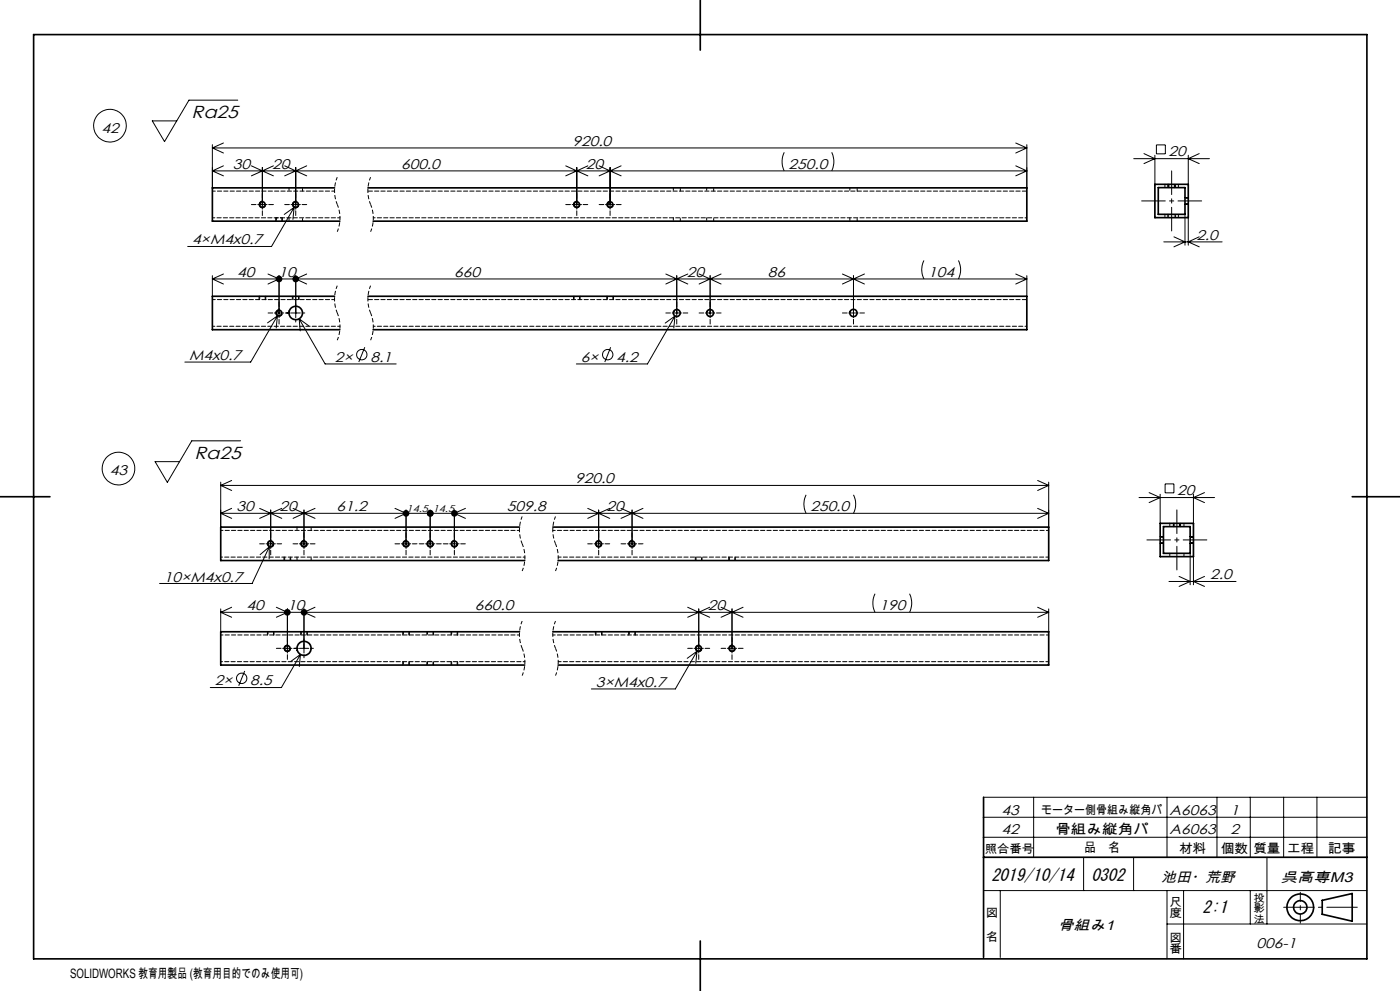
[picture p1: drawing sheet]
<svg xmlns="http://www.w3.org/2000/svg" width="420mm" height="297mm" viewBox="0 0 420 297" stroke-linecap="round" stroke-linejoin="round" font-family="sans-serif">
<g fill="none" stroke="#000" stroke-width=".3">
<path d="M71.3 30h-14.6l-7.3 12.4-3.7-6.2h7.3M63.7 51.2h244.3M63.7 51.2l3.3 1.5M63.7 43.4v12.9M63.7 44.3h244.3M63.7 44.3l3.3 1.6M67 42.9l-3.3 1.4M67 49.7l-3.3 1.5M75.4 49.7l3.3 1.5M78.7 50.2v12.5M78.7 51.2l-3.3 1.5M78.7 51.2l3.3 1.5"/>
<path d="M82 49.7l-3.3 1.5M85.4 49.7l3.3 1.5M88.7 50.2v12.5M88.7 51.2l-3.3 1.5M88.7 51.2l3.3 1.5M92 49.7l-3.3 1.5M169.7 49.7l3.3 1.5M173 50.2v12.5M173 51.2l-3.3 1.5M173 51.2l3.4 1.5M176.4 49.7l-3.4 1.5M179.7 49.7l3.3 1.5"/>
<path d="M183 50.2v12.5M183 51.2l-3.3 1.5M183 51.2l3.3 1.5M186.3 49.7l-3.3 1.5M235.3 45.6a6.4 6.4 0 0 0 0 5.6M249.5 45.6a6.4 6.4 0 0 1 0 5.6M304.7 49.7l3.3 1.5M304.7 42.9l3.3 1.4M308 51.2l-3.3 1.5M308 43.4v12.9M308 44.3l-3.3 1.6M340.1 47.6h22.7"/>
<path d="M343.2 46l3.3 1.6-3.3 1.4M346.5 46.5v8.7M346.9 43.4h2.7v2.7h-2.7zM350.5 55.2v1M352.5 55.2v1M355.5 59.2h1M356.5 46.5v8.7M359.8 46l-3.3 1.6 3.3 1.4M75.4 61.3h1.4M77.3 61.3h2.8M78.7 63.2v1.4M79 60.3a1.01 1.01 0 0 0-1.2 .7 1.01 1.01 0 0 0 .7 1.3 1.01 1.01 0 0 0 1.2-.7"/>
<path d="M80.6 61.3h1.4M82.7 65.3v1M84.7 65.3v1M85.4 61.3h1.4M87.3 61.3h2.8M88.2 62.2l-6.7 11.7h-25.2M88.2 62.2l-2.9 2.1M88.2 62.2l-.3 3.6M88.7 63.2v1.4M89 60.3a1.01 1.01 0 0 0-1.3 .7 1.01 1.01 0 0 0 .7 1.3 1.01 1.01 0 0 0 1.3-.7M90.6 61.3h1.4M169.7 61.3h1.4"/>
<path d="M171.6 61.3h2.8M173 63.2v1.4M173.3 60.3a1.01 1.01 0 0 0-1.2 .7 1.01 1.01 0 0 0 .7 1.3 1.01 1.01 0 0 0 1.2-.7M174.9 61.3h1.4M179.7 61.3h1.5M181.6 61.3h2.8M183 63.2v1.4M183.3 60.3a1.01 1.01 0 0 0-1.2 .7 1.01 1.01 0 0 0 .7 1.3 1.01 1.01 0 0 0 1.2-.7M184.9 61.3h1.4M277.2 78.1a6.1 6.1 0 0 0 0 5.5M287.5 78.1a6.1 6.1 0 0 1 0 5.5M349.1 72.5h17.5"/>
<path d="M352.2 71l3.3 1.5-3.3 1.5M355.5 61.2h1M355.5 64.2v9.3M356.5 65.2v8.3M359.8 71l-3.3 1.5 3.3 1.5M63.7 82.6v6.2M63.7 83.6h244.3M63.7 83.6l3.3 1.5M67 82.1l-3.3 1.5M77.7 88.8v1M79.7 88.8v1M80.4 82.1l3.3 1.5-3.3 1.5"/>
<path d="M80.4 93.8h1.4M82.3 93.8h2.8M83.2 94.7l-8 13.8h-19.7M83.2 94.7l-2.9 2.1M83.2 94.7l-.3 3.6M83.7 95.7v1.4M83.7 82.6v12.6M84 92.8a.98 .98 0 0 0-1.2 .8 .98 .98 0 0 0 .7 1.1 .98 .98 0 0 0 1.2-.7M85.6 93.8h1.4M87.3 93.8h2.8M87.7 88.8v1M88.7 82.6v12.6"/>
<path d="M88.7 95.7v.8M89.7 88.8v1M89.7 95.6l7.8 13.5h21.4M89.7 95.6l.4 3.6M89.7 95.6l3 2.1M90.6 93.8h.8M92 82.1l-3.3 1.5 3.3 1.5M172 88.8v1M174 88.8v1M182 88.8v1M184 88.8v1M199.7 82.1l3.3 1.5"/>
<path d="M199.7 93.8h1.4M201.6 93.8h2.8M202.5 94.7l-8.3 14.4h-21.3M202.5 94.7l-2.9 2.1M202.5 94.7l-.4 3.6M203 82.6v12.6M203 95.7v1.4M203 83.6l-3.3 1.5M203 83.6l3.3 1.5M204.9 93.8h1.4M206.3 82.1l-3.3 1.5M209.7 82.1l3.3 1.5"/>
<path d="M209.7 93.8h1.4M211.6 93.8h2.8M213 95.7v1.4M213 82.6v12.6M213 83.6l-3.3 1.5M213 83.6l3.3 1.5M214.9 93.8h1.4M216.3 82.1l-3.3 1.5M252.7 93.8h1.4M252.7 82.1l3.3 1.5M254.6 93.8h2.8M256 82.6v12.6"/>
<path d="M256 95.7v1.4M256 83.6l3.3 1.5M256 83.6l-3.3 1.5M258 93.8h1.3M259.3 82.1l-3.3 1.5M304.7 82.1l3.3 1.5M308 82.6v6.2M308 83.6l-3.3 1.5M109.4 104.1l-1.8 4.4M183.2 104.1l-1.8 4.4M72.2 132.1h-14.7l-7.3 12.5-3.7-6.2h7.4M66.2 153.8h248.4"/>
<path d="M66.2 153.8l3.3 1.6M66.2 144.5v13.5M66.2 145.5h248.4M66.2 145.5l3.3 1.5M69.5 152.4l-3.3 1.4M69.5 144l-3.3 1.5M77.9 152.4l3.3 1.4M81.2 152.9v11.5M81.2 153.8l3.3 1.6M81.2 153.8l-3.3 1.6M84.5 152.4l-3.3 1.4M87.9 152.4l3.3 1.4"/>
<path d="M91.2 152.9v11.5M91.2 153.8l-3.3 1.6M91.2 153.8l3.3 1.6M94.5 152.4l-3.3 1.4M118.5 152.4l3.3 1.4-3.3 1.6M121.8 152.9v11.5M129 152.9v11.5M136.3 152.9v11.5M139.6 152.4l-3.3 1.4 3.3 1.6M176.3 152.4l3.3 1.4M179.6 152.9v11.5M179.6 153.8l-3.3 1.6"/>
<path d="M179.6 153.8l3.3 1.6M182.9 152.4l-3.3 1.4M186.3 152.4l3.3 1.4M189.6 153.8l3.3 1.6M189.6 152.9v11.5M189.6 153.8l-3.3 1.6M192.9 152.4l-3.3 1.4M241.8 148.3a6.1 6.1 0 0 0 0 5.5M256 148.3a6.1 6.1 0 0 1 0 5.5M311.3 144l3.3 1.5M311.3 152.4l3.3 1.4M314.6 144.5v13.5"/>
<path d="M314.6 145.5l-3.3 1.5M314.6 153.8l-3.3 1.6M341.7 149.1h22.7M344.7 147.6l3.4 1.5-3.4 1.5M348.1 148.1v8.7M349.5 145h2.7v2.7h-2.7zM352 156.8v1M354 156.8v1M358 148.1v8.7M361.4 147.6l-3.4 1.5 3.4 1.5M77.9 163h1.4M79.8 163h2.8"/>
<path d="M80.8 163.9l-5.2 11h-27.7M80.8 163.9l-2.8 2.3M80.8 163.9v3.6M81.2 164.9v1.4M81.5 162a1 1 0 0 0-1.3 .7 1 1 0 0 0 .7 1.3 1 1 0 0 0 1.3-.8M83.1 163h1.4M85.2 167v1M87.2 167v1M87.9 163h1.4M89.8 163h2.8M91.2 164.9v1.4M91.5 162a1 1 0 0 0-1.2 .7 1 1 0 0 0 .7 1.3 1 1 0 0 0 1.2-.8"/>
<path d="M93.1 163h1.4M118.5 163h1.4M120.4 163h2.8M121.8 164.9v1.4M122.1 162a1 1 0 0 0-1.3 .7 1 1 0 0 0 .8 1.3 1 1 0 0 0 1.2-.8M123.7 163h1.4M125.8 163h1.4M127.7 163h2.8M129 164.9v1.4M129.3 162a1 1 0 0 0-1.2 .7 1 1 0 0 0 .7 1.3 1 1 0 0 0 1.2-.8M131 163h1.4M133 163h1.4"/>
<path d="M134.9 163h2.8M136.3 164.9v1.4M136.6 162a1 1 0 0 0-1.3 .7 1 1 0 0 0 .8 1.3 1 1 0 0 0 1.2-.8M138.2 163h1.4M176.3 163h1.4M178.2 163h2.8M179.6 164.9v1.4M179.9 162a1 1 0 0 0-1.2 .7 1 1 0 0 0 .7 1.3 1 1 0 0 0 1.2-.8M181.5 163h1.4M186.3 163h1.4M188.2 163h2.8M189.6 164.9v1.4"/>
<path d="M189.9 162a1 1 0 0 0-1.3 .7 1 1 0 0 0 .8 1.3 1 1 0 0 0 1.2-.8M191.5 163h1.4M208.6 167v1M210.6 167v1M218.6 167v1M220.6 167v1M262.5 177.9a6.4 6.4 0 0 0 0 5.6M272.9 177.9a6.4 6.4 0 0 1 0 5.6M348.1 162.8h.9M348.1 160.8h.9M350.7 174.3h20.1M353.7 172.8l3.3 1.5-3.3 1.5"/>
<path d="M357 165.8v9.5M357 162.8h1M357 160.8h1M358 166.8v8.5M361.4 172.8l-3.4 1.5 3.4 1.5M66.2 182.5v6.8M66.2 183.5h248.4M66.2 183.5l3.3 1.5M69.5 182l-3.3 1.5M80.2 189.3v1M82.2 189.3v1M82.9 194.3h1.4"/>
<path d="M82.9 182l3.3 1.5-3.3 1.5M84.8 194.3h2.8M86.2 196.2v1.4M86.2 182.5v13.2M86.5 193.4a1 1 0 0 0-1.3 .7 1 1 0 0 0 .7 1.2 1 1 0 0 0 1.3-.7M88.1 194.3h1.4M89.8 194.3h2.8M90.1 196.1l-5.7 10h-21.3M90.1 196.1l-2.9 2.2M90.1 196.1l-.3 3.7M90.2 189.3v1M91.2 196.2v.9"/>
<path d="M91.2 182.5v13.2M92.2 189.3v1M93.1 194.3h.9M94.5 182l-3.3 1.5 3.3 1.5M120.8 189.3v1M120.8 198.3v1M122.8 189.3v1M122.8 198.3v1M128.1 189.3v1M128.1 198.3v1M130.1 189.3v1M130.1 198.3v1"/>
<path d="M135.3 189.3v1M135.3 198.3v1M137.3 189.3v1M137.3 198.3v1M178.6 189.3v1M180.6 189.3v1M188.6 189.3v1M190.6 189.3v1M206.3 194.3h1.4M206.3 182l3.3 1.5M208.2 194.3h2.8M209.1 195.2l-6.5 11.3h-25.2"/>
<path d="M209.1 195.2l-2.9 2.1M209.1 195.2l-.4 3.6M209.6 182.5v13.2M209.6 183.5l3.3 1.5M209.6 196.2v1.4M209.6 183.5l-3.3 1.5M209.9 193.4a1 1 0 0 0-1.3 .7 1 1 0 0 0 .7 1.2 1 1 0 0 0 1.3-.7M211.5 194.3h1.4M212.9 182l-3.3 1.5M216.3 182l3.3 1.5M216.3 194.3h1.4M218.2 194.3h2.8"/>
<path d="M219.6 182.5v13.2M219.6 196.2v1.4M219.6 183.5l3.3 1.5M219.6 183.5l-3.3 1.5M219.9 193.4a.99 .99 0 0 0-1.2 .7 .99 .99 0 0 0 .6 1.2 .99 .99 0 0 0 1.3-.7M221.5 194.3h1.4M222.9 182l-3.3 1.5M311.3 182l3.3 1.5M314.6 182.5v6.8M314.6 183.5l-3.3 1.5M73.4 201.1l-1.8 4.4M295.1 238.9h115"/>
<path d="M310.1 238.9v18M350.1 238.9v18M365.1 238.9v18M375.1 238.9v18M385.1 238.9v18M395.1 238.9v18M295.1 250.9h115M295.1 244.9h115M325.1 256.9v10M340.1 256.9v10M380.1 256.9v20M295.1 266.9h115"/>
<path d="M300.1 266.9v20M350.1 276.9h60M350.1 266.9v20.4M355.1 266.9v20.5M375.1 266.9v10"/>
<circle cx="33" cy="37.7" r="4.9"/>
<circle cx="108.5" cy="106.3" r="1.55"/>
<circle cx="182.3" cy="106.3" r="1.55"/>
<circle cx="35.5" cy="140.4" r="4.9"/>
<circle cx="72.5" cy="203.3" r="1.55"/>
</g>
<g fill="none" stroke="#000" stroke-width=".3" stroke-dasharray="1.3 .6" stroke-dashoffset=".2" stroke-linecap="butt">
<path d="M101.2 53.1a10.6 10.6 0 0 0 0 8.2M111.2 53.1a10.6 10.6 0 0 0 0 8.2M101.2 61.3a10.6 10.6 0 0 1 0 8.2M111.2 61.3a10.6 10.6 0 0 1 0 8.2M101.2 85.6a10.6 10.6 0 0 0 0 8.2M101.2 93.8a10.6 10.6 0 0 1 0 8.2M111.2 85.6a10.6 10.6 0 0 0 0 8.2M111.2 93.8a10.6 10.6 0 0 1 0 8.2M156.7 154.8a10.6 10.6 0 0 0 0 8.2M166.7 154.8a10.6 10.6 0 0 0 0 8.2M156.7 163a10.6 10.6 0 0 1 0 8.1M166.7 163a10.6 10.6 0 0 1 0 8.1"/>
<path d="M156.7 186.1a10.6 10.6 0 0 0 0 8.2M156.7 194.3a10.6 10.6 0 0 1 0 8.2M166.7 186.1a10.6 10.6 0 0 0 0 8.2M166.7 194.3a10.6 10.6 0 0 1 0 8.2"/>
</g>
<g fill="none" stroke="#000" stroke-width=".5">
<path d="M10.1 10.4h400v277h-400zM210.1 0v15M100.4 56.3h-36.7v10h38.3M110.4 56.3h197.6v10h-196.1M346.5 55.2h10v10h-10zM347.5 56.2h8v8h-8zM100.4 88.8h-36.7v10h38.3M110.4 88.8h197.6v10h-196.1M0 148.9h15M155.9 158h-89.7v10h91.2M165.8 158h148.8v10h-147.2M348.1 156.8h9.9v10h-9.9z"/>
<path d="M349 157.8h8v8h-8zM405.7 148.9h14.3M155.9 189.3h-89.7v10h91.2M165.8 189.3h148.8v10h-147.2M295.1 238.9v48M295.1 256.9h115M396.7 269.8l9-2v8.3l-9-2.1zM210.1 282v15"/>
<circle cx="78.7" cy="61.3" r=".82"/>
<circle cx="88.7" cy="61.3" r=".82"/>
<circle cx="173" cy="61.3" r=".83"/>
<circle cx="183" cy="61.3" r=".82"/>
<circle cx="83.7" cy="93.8" r=".83"/>
<circle cx="88.7" cy="93.8" r="2.03"/>
<circle cx="203" cy="93.8" r="1.05"/>
<circle cx="213" cy="93.8" r="1.05"/>
<circle cx="256" cy="93.8" r="1.09"/>
<circle cx="81.2" cy="163" r=".83"/>
<circle cx="91.2" cy="163" r=".82"/>
<circle cx="121.8" cy="163" r=".83"/>
<circle cx="129.1" cy="163" r=".82"/>
<circle cx="136.3" cy="163" r=".83"/>
<circle cx="179.6" cy="163" r=".82"/>
<circle cx="189.6" cy="163" r=".82"/>
<circle cx="86.2" cy="194.3" r=".82"/>
<circle cx="91.2" cy="194.3" r="2.12"/>
<circle cx="209.6" cy="194.3" r=".82"/>
<circle cx="219.6" cy="194.3" r=".82"/>
<circle cx="390.1" cy="271.9" r="4"/>
<circle cx="390.1" cy="271.9" r="2"/>
</g>
<path d="M342.5 60.2h18M351.5 69.2v-18M353.1 152.8v18M344.1 161.8h18" fill="none" stroke="#000" stroke-width=".3" stroke-dasharray="30.5 1.3 1.3 1.3" stroke-dashoffset="23.4"/>
<path d="M390.1 276.7v-9.3" fill="none" stroke="#000" stroke-width=".3" stroke-dasharray="30.5 1.3 1.3 1.3" stroke-dashoffset="27.8"/>
<path d="M385.1 271.9h22.1" fill="none" stroke="#000" stroke-width=".3" stroke-dasharray="30.5 1.3 1.3 1.3" stroke-dashoffset="21.3"/>
<path d="M84.7 65.3h-2M102 65.3h-38.3M102 97.8h-38.3M155.8 159h-89.6M155.8 190.3h-89.6" fill="none" stroke="#000" stroke-width=".3" stroke-dasharray="1.3 .6" stroke-dashoffset=".6"/>
<path d="M352.5 56.2h-.2" fill="none" stroke="#000" stroke-width=".3" stroke-dasharray="1.3 .6"/>
<g fill="#000">
<path d="M83.2 82.8l-.5 .8h1h-1a1 1 0 0 0 1.2 1 1 1 0 0 0 .7-1.4 1 1 0 0 0-1.4-.4zM88.2 82.8a1.01 1.01 0 0 0 0 1.7 1.01 1.01 0 0 0 1.5-.9h-1h1l-.1-.4-.5-.5z"/>
<path d="M121.1 153.1l-.3 .7h1h-1a1 1 0 0 0 1.3 1 1 1 0 0 0 .6-1.5 1 1 0 0 0-1.6-.2zM128.5 153a1.01 1.01 0 0 0 .1 1.7 1.01 1.01 0 0 0 1.5-.9h-1.1h1.1l-.5-.8z"/>
<path d="M128.5 153l-.4 .8h.9h-.9a1.01 1.01 0 0 0 1.2 1 1.01 1.01 0 0 0 .7-1.3 1.01 1.01 0 0 0-1.5-.5zM135.6 153.1a1 1 0 0 0 .3 1.7 1 1 0 0 0 1.4-1h-1h1a1 1 0 0 0-.6-.9 1 1 0 0 0-1.1 .2z"/>
<path d="M85.5 182.7l-.3 .8h1h-1a1 1 0 0 0 1.2 1 1 1 0 0 0 .7-1.5 1 1 0 0 0-1.6-.3zM90.5 182.8a1.01 1.01 0 0 0 .4 1.6 1.01 1.01 0 0 0 1.3-.9h-1h1a1.01 1.01 0 0 0-.6-.9 1.01 1.01 0 0 0-1.1 .2z"/>
</g>
<g fill="none" stroke="#000" stroke-width=".3" stroke-dasharray="1.3 .6" stroke-dashoffset=".5">
<path d="M86.7 56.3v1M90.8 57.3v-1M202 56.3v1M204.1 57.3v-1M212 56.3v1M214.1 57.3v-1M255 56.3v1M257.2 57.3v-1M349.5 55.2v1M350.4 55.2v1M350.7 55.2v1M352.3 56.2v-1"/>
<path d="M352.5 56.2v-1M352.6 56.2v-1M353.5 56.2v-1M356.5 59.4h-1M82.9 65.3v1M84.6 66.3v-1M86.7 65.3v1M90.8 66.3v-1M202 65.3v1M204.1 66.3v-1M212 65.3v1M214.1 66.3v-1"/>
<path d="M255 65.3v1M257.2 66.3v-1M349.5 64.2v1M350.4 64.2v1M352.5 65.2v-1M352.6 65.2v-1M353.5 65.2v-1M355.5 61h1M77.9 88.8v1M79.6 89.8v-1M87.9 88.8v1M89.6 89.8v-1"/>
<path d="M172.2 88.8v1M173.9 89.8v-1M182.2 88.8v1M183.9 89.8v-1M89.1 158v1M93.3 159v-1M314.6 159h-148.8M350.9 156.8v1M352.2 156.8v1M353.9 157.8v-1M355.2 157.8v-1M85.4 167v1"/>
<path d="M87 168v-1M89.1 167v1M93.3 168v-1M208.8 167v1M210.5 168v-1M218.8 167v1M220.5 168v-1M348.1 162.6h1M349.1 161h-1M350.9 165.8v1M355.2 166.8v-1M357.1 162.6h1"/>
<path d="M358.1 161h-1M80.4 189.3v1M82 190.3v-1M90.4 189.3v1M92 190.3v-1M121 198.3v1M121 189.3v1M122.7 199.3v-1M122.7 190.3v-1M128.3 198.3v1M128.3 189.3v1M129.9 199.3v-1"/>
<path d="M129.9 190.3v-1M135.5 198.3v1M135.5 189.3v1M137.2 199.3v-1M137.2 190.3v-1M178.8 189.3v1M180.5 190.3v-1M188.8 189.3v1M190.5 190.3v-1M314.6 190.3h-148.8"/>
</g>
<path d="M308.1 65.3h-196.1M308.1 97.8h-196.1M157.5 167h-91.3M157.5 198.3h-91.3" fill="none" stroke="#000" stroke-width=".3" stroke-dasharray="1.3 .6" stroke-dashoffset=".7"/>
<path d="M308.1 57.3h-197.7M308.1 89.8h-197.7" fill="none" stroke="#000" stroke-width=".3" stroke-dasharray="1.3 .6" stroke-dashoffset="-.1"/>
<path d="M100.4 57.3h-36.7M100.4 89.8h-36.7M314.6 167h-147.1M314.6 198.3h-147.1" fill="none" stroke="#000" stroke-width=".3" stroke-dasharray="1.3 .6" stroke-dashoffset=".4"/>
<g font-size="5.2">
<text x="57.5" y="35.5">Ra25</text>
<text x="58.4" y="137.6">Ra25</text>
</g>
<g font-size="5.1">
<text x="297.4" y="263.9">2019/10/14</text>
<text x="327.4" y="263.9">0302</text>
<text x="360.8" y="273.5">2:1</text>
</g>
<g font-size="4.2">
<text x="30.4" y="39.7">42</text>
<text x="171.7" y="43.8">920.0</text>
<text x="350.6" y="46.9">20</text>
<text x="69.8" y="50.6">30</text>
<text x="81.6" y="50.6">20</text>
<text x="120.3" y="50.6">600.0</text>
<text x="175.8" y="50.6">20</text>
<text x="236.6" y="50.6">250.0</text>
<text x="358.9" y="71.9">2.0</text>
<text x="57.6" y="73.3">4×M4x0.7</text>
<text x="71.1" y="83">40</text>
<text x="83.6" y="83">10</text>
<text x="136.3" y="83">660</text>
<text x="206" y="83">20</text>
<text x="230.3" y="83">86</text>
<text x="278.5" y="83">104</text>
<text x="56.8" y="107.9">M4x0.7</text>
<text x="100.4" y="108.4">2×</text>
<text x="111.1" y="108.4">8.1</text>
<text x="174.2" y="108.4">6×</text>
<text x="184.9" y="108.4">4.2</text>
<text x="33" y="142.5">43</text>
<text x="172.5" y="144.9">920.0</text>
<text x="353.2" y="148.5">20</text>
<text x="70.9" y="153.3">30</text>
<text x="83.9" y="153.3">20</text>
<text x="101" y="153.3">61.2</text>
<text x="152.1" y="153.3">509.8</text>
<text x="181.9" y="153.3">20</text>
<text x="243.1" y="153.3">250.0</text>
<text x="363.1" y="173.7">2.0</text>
<text x="49.2" y="174.3">10×M4x0.7</text>
<text x="73.9" y="182.9">40</text>
<text x="86.2" y="182.9">10</text>
<text x="142.4" y="182.9">660.0</text>
<text x="212.3" y="182.9">20</text>
<text x="263.8" y="182.9">190</text>
<text x="64.4" y="205.4">2×</text>
<text x="75.1" y="205.4">8.5</text>
<text x="178.7" y="205.9">3×M4x0.7</text>
<text x="300.4" y="244.1">43</text>
<text x="350.9" y="244.1">A6063</text>
<text x="369.1" y="244.1">1</text>
<text x="300.4" y="249.9">42</text>
<text x="350.9" y="249.9">A6063</text>
<text x="369.1" y="249.9">2</text>
<text x="348.4" y="264.4">池田・荒野</text>
<text x="384.2" y="264.4">呉高専M3</text>
<text x="317.5" y="278.6">骨組み1</text>
<text x="377" y="284.1">006-1</text>
</g>
<text font-size="4.1" x="316.6" y="249.9">骨組み縦角パ</text>
<g font-size="3.9">
<text x="325.2" y="255.5">品　名</text>
<text x="353.7" y="255.6">材料</text>
<text x="366.2" y="255.6">個数</text>
<text x="376" y="255.6">質量</text>
<text x="386.1" y="255.6">工程</text>
<text x="398.4" y="255.6">記事</text>
<text x="21" y="293">SOLIDWORKS 教育用製品 (教育用目的でのみ使用可)</text>
</g>
<g font-size="3.5">
<text x="312.3" y="244">モーター側骨組み縦角パ</text>
<text x="295.4" y="255.6">照合番号</text>
<text x="295.8" y="274.9">図</text>
<text x="350.8" y="271.4">尺</text>
<text x="350.8" y="274.9">度</text>
<text x="295.8" y="282">名</text>
<text x="350.8" y="282.2">図</text>
<text x="350.8" y="285.8">番</text>
</g>
<g font-size="3.2">
<text x="376" y="270.2">投</text>
<text x="376" y="273.4">影</text>
<text x="376" y="276.5">法</text>
</g>
<g font-size="3">
<text x="122" y="153.4">14.5</text>
<text x="129.8" y="153.4">14.5</text>
</g>
</svg>
